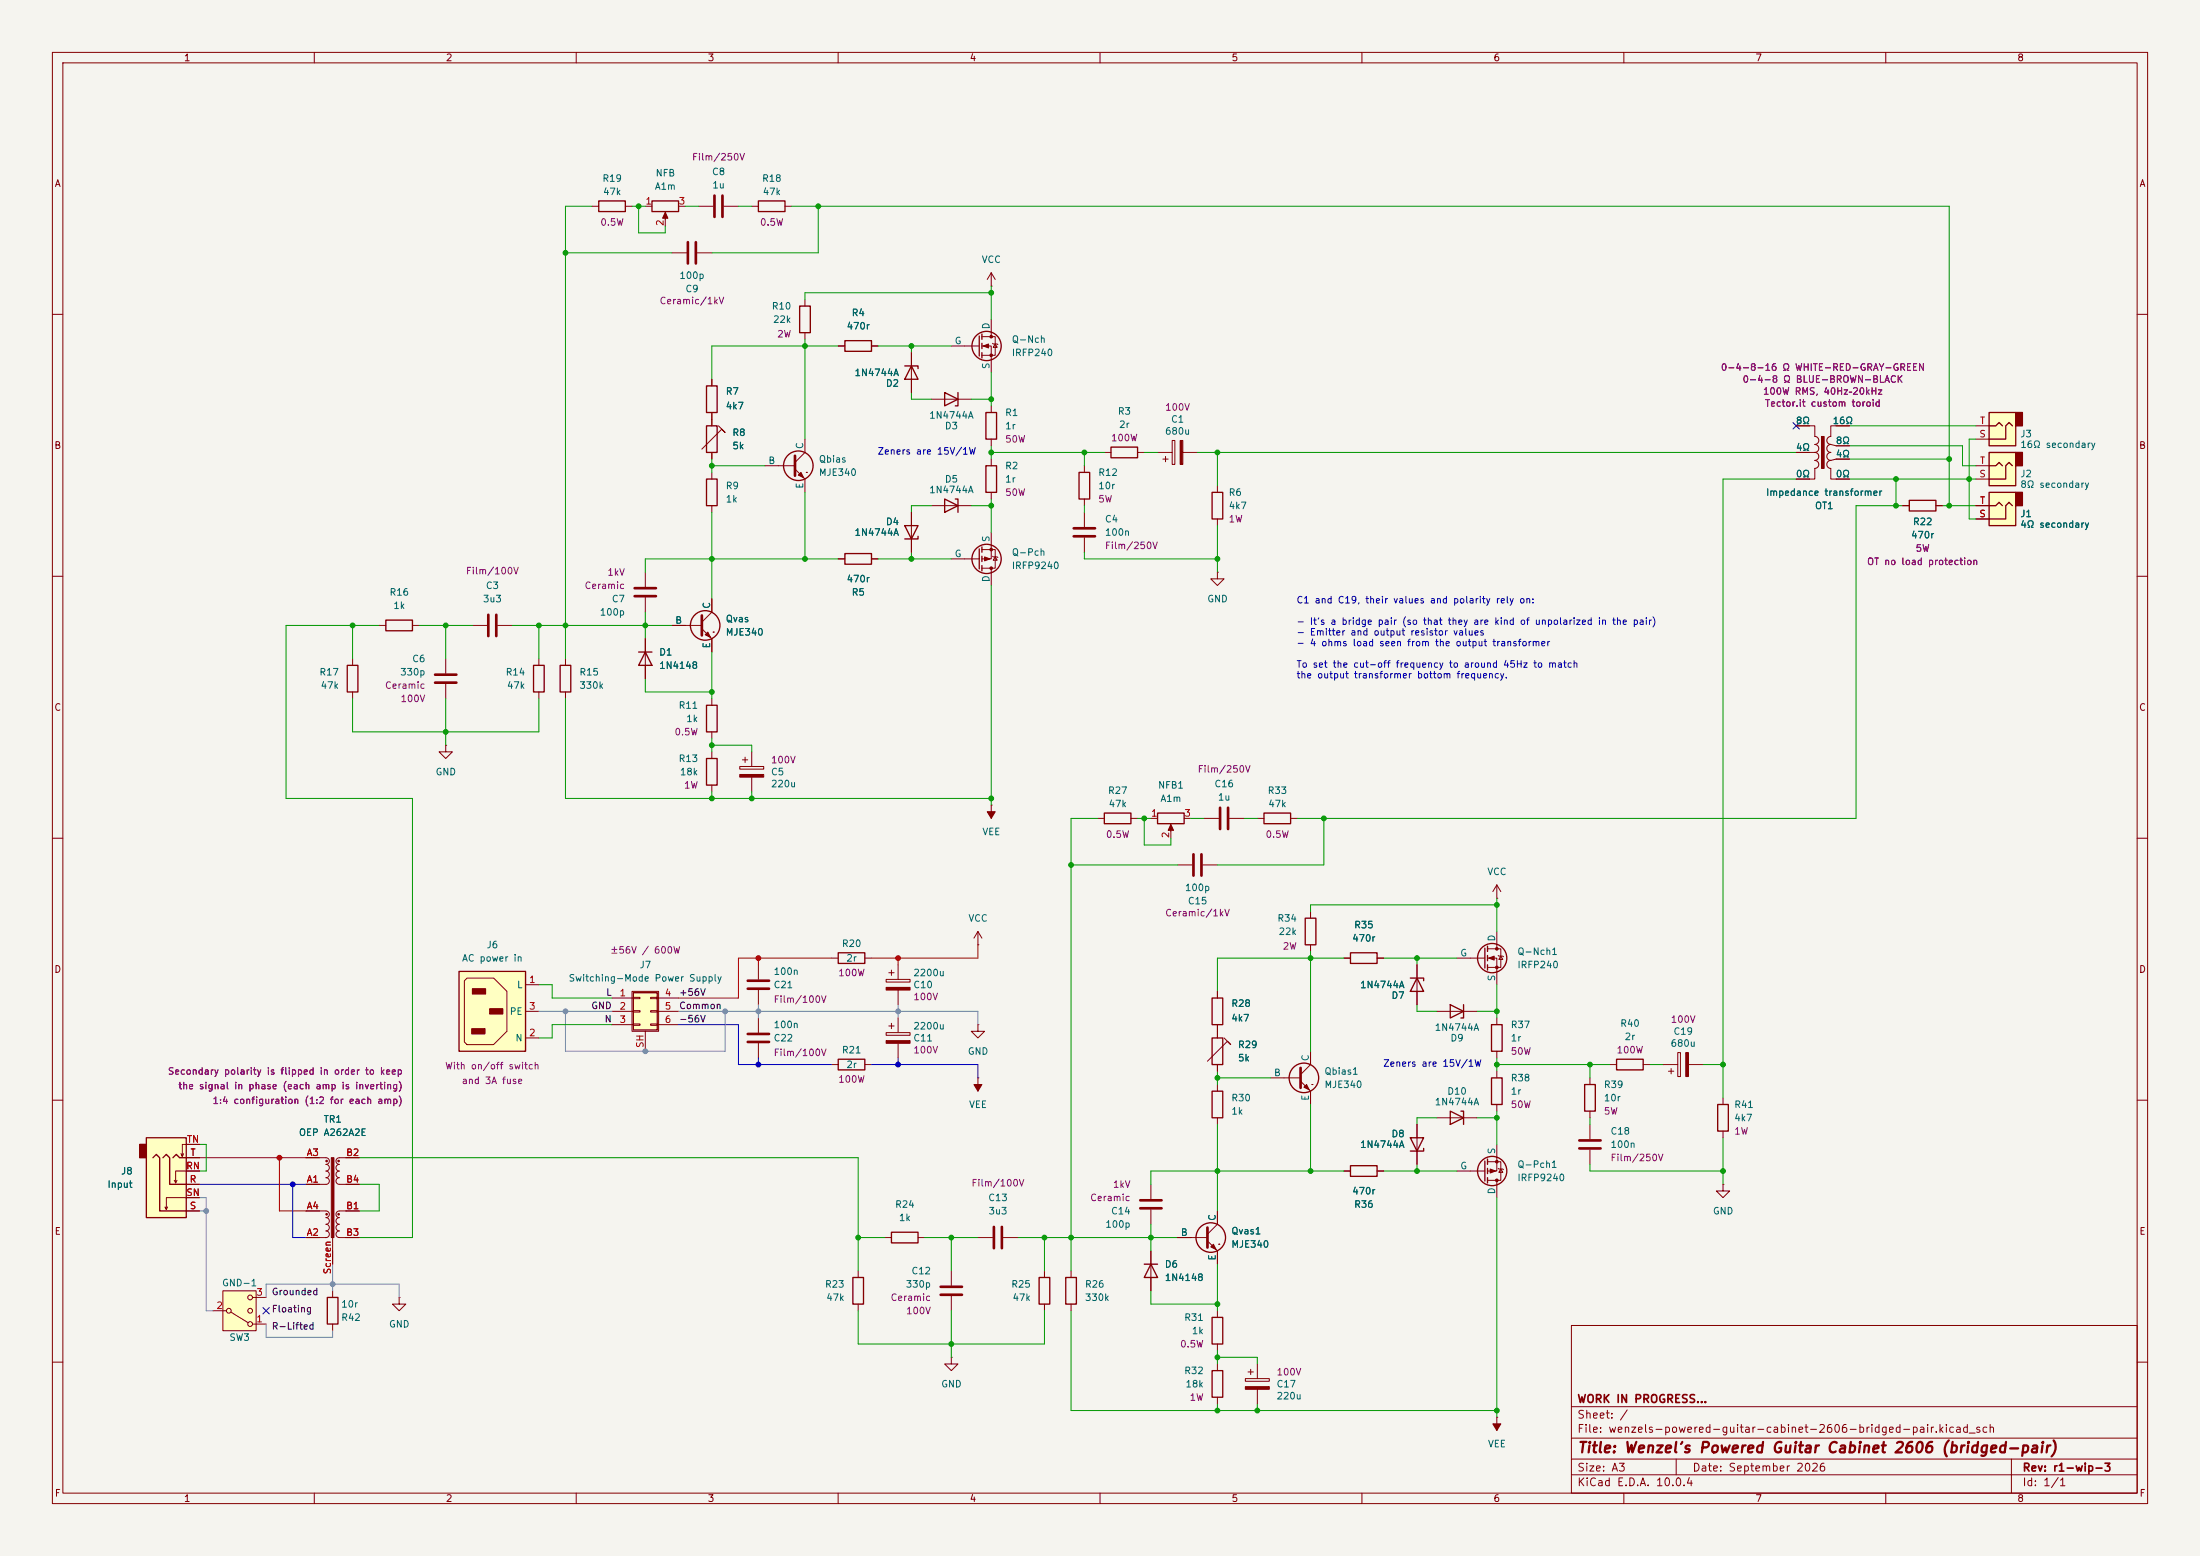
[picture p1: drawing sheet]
<svg xmlns="http://www.w3.org/2000/svg" width="420mm" height="297mm" viewBox="0 0 420 297" stroke-linecap="round" stroke-linejoin="round" font-family="sans-serif">
<path d="M0 0h420v297h-420z" fill="#f5f4ef" stroke="#f5f4ef" stroke-width=".19"/>
<g fill="none" stroke="#840000" stroke-width=".19">
<path d="M10 10h400v277h-400zM12 12h396v273h-396zM60 10v2M110 10v2M160 10v2M210 10v2M260 10v2M310 10v2M360 10v2M10 60h2M408 60h2M10 110h2"/>
<path d="M408 110h2M10 160h2M408 160h2M186.7 177.8l-.8 1.3M186.7 177.8l.8 1.3M186.7 177.8v2.5M186.7 180.3h.1M10 210h2M270.5 214.6v7.6M274.3 213.4h7.6M285.7 218.4v5.1h-1.7M303.5 205.7v1.3"/>
<path d="M303.5 212.1v1.3M408 210h2M278.1 223.5h5.4M284 221.7h2.5v3.6h-2.5M285.7 225.3v3.3M286 223l1 .3M286.5 223.1l.4 .7h-.8zM300 253h108v32h-108zM10 260h2M300 278.5h108M300 274.5h108M300 268.5h108"/>
<path d="M320 278.5v3M384 278.5v6.5M408 260h2M60 285v2M110 285v2M160 285v2M210 285v2M260 285v2M300 281.5h108M310 285v2M360 285v2"/>
</g>
<g fill="none" stroke="#840000" stroke-width=".25">
<path d="M269.2 217.2h2.6l-1.3 2.5zM271.8 219.2v.5h-2.6M276.9 212.1l2.5 1.3-2.5 1.2zM278.9 212.1h.5v2.5M302.5 207h2v5.1h-2zM283.5 221.6v3.8M284 221.2v1M284 223v1M284 224.8v1"/>
<circle cx="284.9" cy="223.5" r="2.79"/>
</g>
<g fill="#840000" stroke="#840000" stroke-width=".19">
<path d="M284.5 223.1l1 .4-1 .4z"/>
<circle cx="285.7" cy="225.3" r=".25"/>
<circle cx="285.7" cy="221.7" r=".25"/>
</g>
<path d="M27.9 217.2h7.7v15.2h-7.7z" fill="#ffffc2"/>
<path d="M26.7 218.4h1.2v2.6h-1.2z" fill="#840000" stroke="#840000" stroke-width=".25"/>
<path d="M27.9 217.2h7.7v15.2h-7.7zM327.9 210.8h2v5.1h-2zM29.2 221l.6-.7 .7 .7v10.1h5.1M31.1 221l.6-.7 .7 .7v5.1h3.2M33 221l.7-.7 .6 .7h1.3" fill="none" stroke="#840000" stroke-width=".25"/>
<g fill="none" stroke="#840000" stroke-width=".19">
<path d="M169.2 186.9h4.5v.6h-4.5zM169.7 185.7h1M170.2 185.2v1M171.4 184.2v2.7M171.4 189v2.8M38.1 218.4h-3.3v2.3l-.3-.5M303.5 214.6v2.8M303.5 219.5v2.7M328.9 209.6v1.2M328.9 215.9v1.3M32 230.4l-.3 .5M33.8 225.3l-.3 .5"/>
<path d="M35.1 220.2l-.3 .5M35.6 226.1h2.5M35.6 231.1h2.5M35.6 221h2.5M38.1 228.6h-6.4v2.3l-.2-.5M38.1 223.5h-4.6v2.3l-.2-.5M328.9 226.1v1.2h1.3l-1.3 1.3-1.2-1.3h1.2M328.9 226.1h.1M181.6 259.1v1.2h1.3l-1.3 1.3-1.3-1.3h1.3M181.6 259.1h.1"/>
</g>
<path d="M301.5 217.7h4.1M301.5 219.2h4.1" fill="none" stroke="#840000" stroke-width=".51"/>
<path d="M169.2 188.5h4.5v.5h-4.5z" fill="#840000" stroke="#840000" stroke-width=".19"/>
<path d="M379.7 94h5.1v6.3h-5.1z" fill="#ffffc2"/>
<path d="M384.8 94h1.3v2.5h-1.3z" fill="#840000" stroke="#840000" stroke-width=".25"/>
<path d="M379.7 94h5.1v6.3h-5.1zM379.7 96.5h1.3l.6-.6 .7 .6M384.2 96.5l-.7-.6-.6 .6v2.6h-3.2" fill="none" stroke="#840000" stroke-width=".25"/>
<path d="M377.2 99.1h2.5M377.2 96.5h2.5" fill="none" stroke="#840000" stroke-width=".19"/>
<path d="M379.7 78.7h5.1v6.4h-5.1z" fill="#ffffc2"/>
<path d="M384.8 78.7h1.3v2.6h-1.3z" fill="#840000" stroke="#840000" stroke-width=".25"/>
<path d="M379.7 78.7h5.1v6.4h-5.1zM379.7 81.3h1.3l.6-.7 .7 .7M384.2 81.3l-.7-.7-.6 .7v2.5h-3.2" fill="none" stroke="#840000" stroke-width=".25"/>
<path d="M377.2 83.8h2.5M377.2 81.3h2.5" fill="none" stroke="#840000" stroke-width=".19"/>
<path d="M379.7 86.4h5.1v6.3h-5.1z" fill="#ffffc2"/>
<path d="M384.8 86.4h1.3v2.5h-1.3z" fill="#840000" stroke="#840000" stroke-width=".25"/>
<path d="M379.7 86.4h5.1v6.3h-5.1zM379.7 88.9h1.3l.6-.6 .7 .6M384.2 88.9l-.7-.6-.6 .6v2.5h-3.2M160 181.9h5.1v2h-5.1zM276.9 191.8l2.5 1.2-2.5 1.3zM279.4 191.8v2.5h-.5M160 202.2h5.1v2h-5.1zM308.6 202.2h5.1v2h-5.1zM170.2 235.2h5.1v2h-5.1zM162.8 243.8h2v5.1h-2zM198.4 243.8h2v5.1h-2z" fill="none" stroke="#840000" stroke-width=".25"/>
<g fill="none" stroke="#840000" stroke-width=".19">
<path d="M377.2 91.4h2.5M377.2 88.9h2.5M189.2 153.7h.1M189.2 153.7v2.5M285.7 171.5h.1M285.7 168.9l-.7 1.3M285.7 168.9l.8 1.3M285.7 168.9v2.6M158.7 182.9h1.3M165.1 182.9h1.3M169.2 197.1h4.5v.5h-4.5zM169.7 195.8h1"/>
<path d="M170.2 195.3v1M171.4 194.3v2.8M171.4 199.1v2.8M186.7 195.6v1.3h1.3l-1.3 1.2-1.3-1.2h1.3M186.7 195.6h.1M274.3 193h7.6M158.7 203.2h1.3M165.1 203.2h1.3M186.7 205.7h.1M186.7 205.7v2.6M307.3 203.2h1.3M313.7 203.2h1.3"/>
<path d="M317.5 203.2h2.8M318.5 204.5h1M319 204v1M320.3 200.9h.5v4.6h-.5zM322.3 203.2h2.8M168.9 236.2h1.3M175.3 236.2h1.2M186.7 236.2h2.8M191.5 236.2h2.8M163.8 242.6v1.2M163.8 248.9v1.3M181.6 242.6v2.8"/>
<path d="M181.6 247.4v2.8M199.4 242.6v1.2M199.4 248.9v1.3"/>
</g>
<g fill="#840000" stroke="#840000" stroke-width=".19">
<path d="M169.2 198.6h4.5v.5h-4.5z"/>
<path d="M185.9 207h1.6l-.8 1.3z"/>
<path d="M188.5 154.9h1.5l-.8 1.3z"/>
<path d="M321.8 200.9h.5v4.6h-.5z"/>
</g>
<path d="M189.7 234.2v4.1M191.3 234.2v4.1M179.6 245.6h4M179.6 247.1h4" fill="none" stroke="#840000" stroke-width=".51"/>
<path d="M42.5 246.4h6.4v7.6h-6.4z" fill="#ffffc2"/>
<g fill="none" stroke="#840000" stroke-width=".19">
<path d="M113 39.4h1.3M119.4 39.4h1.2M123.2 39.4h1.3M129.5 39.4h1.3M133.3 39.4h2.8M138.2 39.4h2.8M143.5 39.4h1.3M149.9 39.4h1.2M127 40.9v2.3M128.3 48.3h2.8M133.1 48.3h2.8M189.2 54.6h.1"/>
<path d="M189.2 52.1l-.7 1.2M189.2 52.1l.8 1.2M189.2 52.1v2.5M160 66h1.3M166.4 66h1.2M174 67.3v7.6M189.2 77.5v1.2M135.9 90.2v1.2M135.9 96.5v1.3M146 88.9h5.8M151.8 89.5l1.9 1.9v2.6M153.7 83.8v2.6l-1.9 1.9"/>
<path d="M153.9 90.2h.1M189.2 83.8v1.3M207 88.9v1.3M207 95.3v1.2M207 97.8v2.8M210.8 86.4h1.3M217.2 86.4h1.2M221 86.4h2.8M222 87.6h1M222.5 87.1v1M223.8 84.1h.5v4.5h-.5zM225.8 86.4h2.8"/>
<path d="M232.4 92.7v1.3M232.4 99.1v1.2M342.9 81.3h3.6v2M342.9 86.4h2.5M346.5 89.4v2h-3.6M349.5 89.4v2h3.6M350.5 87.6h2.6M350.5 85.1h2.6M353.1 81.3h-3.6v2M363.2 96.5h1.3M369.6 96.5h1.2M72.4 119.4h1.3"/>
<path d="M78.7 119.4h1.3M90.2 119.4h2.8M95 119.4h2.8M123.2 109.2v2.8M123.2 114v2.8M128.3 119.4h5.7M135.9 114.3v2.5l-1.9 1.9M207 102.6v2.8M232.4 109.2v1.3h1.3l-1.3 1.3-1.3-1.3h1.3M232.4 109.2h.1M67.3 125.7v1.3M67.3 132.1v1.3"/>
<path d="M85.1 125.7v2.8M85.1 130.6v2.8M102.9 125.7v1.3M102.9 132.1v1.3M107.9 125.7v1.3M107.9 132.1v1.3M123.2 121.9v7.6M134 120l1.9 1.9v2.6M135.9 133.4v1.2M135.9 139.7v1.3M136.1 120.7h.1M85.1 142.2v1.3h1.3l-1.3 1.3-1.3-1.3h1.3"/>
<path d="M85.1 142.2h.1M135.9 143.5v1.3M135.9 149.9v1.2M141.2 146.3h4.6v.5h-4.6zM141.7 145h1M142.2 144.5v1M143.5 143.5v2.8M143.5 148.3v2.8M219.7 156.2h1.3M223.5 157.7v2.3M226.1 156.2h1.2M229.9 156.2h2.8"/>
<path d="M234.7 156.2h2.8M240 156.2h1.3M246.4 156.2h1.2M285.7 177.8v3.3M144.8 184.2v2.7M144.8 189v2.8M144.8 194.3v2.8M144.8 199.1v2.8M256.5 182.9h1.3M262.9 182.9h1.3M270.5 184.2v7.6M278.1 182.9h5.4"/>
<path d="M284 181.1h2.5v3.6h-2.5M284 182.9h1.7v5.1M285.7 194.3v1.3M286 182.4l1 .2M286.5 182.5l.4 .6h-.8zM285.7 200.7v1.2M285.7 204.5v1.2M285.7 210.8v1.3M58.4 231.1h3.8a.64 .64 0 0 1 .7 .7 .64 .64 0 0 1-.7 .6 .64 .64 0 0 1 .7 .6 .64 .64 0 0 1-.7 .7 .64 .64 0 0 1 .7 .6 .64 .64 0 0 1-.7 .7 .64 .64 0 0 1 .7 .6 .64 .64 0 0 1-.7 .6h-3.8M58.4 221h3.8a.64 .64 0 0 1 .7 .6 .64 .64 0 0 1-.7 .7 .64 .64 0 0 1 .7 .6 .64 .64 0 0 1-.7 .6M62.2 223.5a.64 .64 0 0 1 .7 .7 .64 .64 0 0 1-.7 .6 .64 .64 0 0 1 .7 .6 .64 .64 0 0 1-.7 .7h-3.8M63.5 233.7v7.6"/>
<path d="M64.8 223.5a.63 .63 0 0 0-.7 .7 .63 .63 0 0 0 .7 .6 .64 .64 0 0 0-.7 .6 .64 .64 0 0 0 .7 .7h3.8M68.6 221h-3.8a.63 .63 0 0 0-.7 .6 .63 .63 0 0 0 .7 .6 .64 .64 0 0 0-.7 .7 .64 .64 0 0 0 .7 .6M68.6 231.1h-3.8a.63 .63 0 0 0-.7 .7 .63 .63 0 0 0 .7 .6 .64 .64 0 0 0-.7 .6 .64 .64 0 0 0 .7 .7 .64 .64 0 0 0-.7 .6 .64 .64 0 0 0 .7 .6 .64 .64 0 0 0-.7 .7 .64 .64 0 0 0 .7 .6h3.8M219.7 238.8v7.6M224.8 236.2h5.7M230.5 236.9l1.9 1.9v2.5M232.4 231.1v2.6l-1.9 1.9M232.7 237.5h.1M256.5 223.5h1.3M262.9 223.5h1.3M40.6 250.2h2.6M42.5 246.4h6.4v7.6h-6.4z"/>
<path d="M44.1 250.4l3.3 2.1M48.3 252.7h2.5M48.3 247.6h2.5M63.5 246.4v1.2M63.5 252.7v1.3M76.2 247.6v1.3h1.3l-1.3 1.3-1.3-1.3h1.3M76.2 247.6h.1M204.5 242.6v1.2M204.5 248.9v1.3M232.4 250.2v1.3M232.4 256.5v1.3M232.4 260.3v1.3"/>
<path d="M232.4 266.7v1.3M237.7 263.1h4.6v.6h-4.6zM238.3 261.9h1M238.8 261.4v1M240 260.3v2.8M240 265.2v2.8M285.7 270.5h.1M285.7 270.5v2.5"/>
<circle cx="43.7" cy="250.2" r=".46"/>
<circle cx="47.8" cy="247.6" r=".46"/>
<circle cx="47.8" cy="250.2" r=".46"/>
<circle cx="47.8" cy="252.7" r=".46"/>
</g>
<g fill="none" stroke="#840000" stroke-width=".25">
<path d="M114.3 38.4h5.1v2h-5.1zM124.5 38.4h5v2h-5zM144.8 38.4h5.1v2h-5.1zM161.3 65h5.1v2.1h-5.1zM172.7 69.9h2.6v.5M174 69.9l1.3 2.5h-2.6zM188.2 78.7h2v5.1h-2zM134.9 91.4h2v5.1h-2zM206 90.2h2v5.1h-2zM212.1 85.3h5.1v2.1h-5.1zM231.4 94h2v5.1h-2zM364.5 95.5h5.1v2h-5.1z"/>
<path d="M73.7 118.4h5v2h-5zM66.3 127h2v5.1h-2zM101.9 127h2v5.1h-2zM106.9 127h2.1v5.1h-2.1zM121.9 124.5h2.6M123.2 124.5l1.3 2.5h-2.6zM134.9 134.6h2v5.1h-2zM134.9 144.8h2v5.1h-2zM221 155.2h5.1v2h-5.1zM241.3 155.2h5.1v2h-5.1zM257.8 181.9h5.1v2h-5.1zM269.2 186.7h2.6v.5"/>
<path d="M270.5 186.7l1.3 2.5h-2.6zM283.5 181v3.8M284 180.6v1M284 182.4v1M284 184.2v1M284.7 195.6h2.1v5.1h-2.1zM284.7 205.7h2.1v5.1h-2.1zM257.8 222.5h5.1v2h-5.1zM62.5 247.6h2v5.1h-2zM203.5 243.8h2v5.1h-2zM218.4 241.3h2.6M219.7 241.3l1.3 2.5h-2.6z"/>
<path d="M231.4 251.5h2v5h-2zM231.4 261.6h2v5.1h-2z"/>
<circle cx="152.4" cy="88.9" r="2.82"/>
<circle cx="134.6" cy="119.4" r="2.82"/>
<circle cx="284.9" cy="182.9" r="2.79"/>
<circle cx="62.4" cy="231.8" r=".13"/>
<circle cx="62.4" cy="221.6" r=".13"/>
<circle cx="64.6" cy="231.8" r=".13"/>
<circle cx="64.6" cy="221.6" r=".13"/>
<circle cx="231.1" cy="236.2" r="2.82"/>
</g>
<g fill="#840000" stroke="#840000" stroke-width=".19">
<path d="M237.7 264.7h4.6v.5h-4.6z"/>
<path d="M231.1 238l.5-.5 .6 1z"/>
<path d="M285 271.8h1.5l-.8 1.2z"/>
<path d="M127 40.5l.5 1.2h-1z"/>
<path d="M63.2 221h.6v15.2h-.6z"/>
<path d="M284.2 182.9l1-.4v.8z"/>
<path d="M345.4 86.4h1.1z"/>
<path d="M347.7 83.3h.5v6.1h-.5z"/>
<path d="M349.5 87.9l1-.3z"/>
<path d="M349.5 84.8l1 .3z"/>
<path d="M141.2 147.8h4.6v.5h-4.6z"/>
<path d="M223.5 157.4l.5 1.1h-1z"/>
<path d="M134.6 121.2l.5-.5 .5 1z"/>
<path d="M225.3 84.1h.5v4.5h-.5z"/>
<path d="M152.9 90.2l.5 1-1-.5z"/>
<circle cx="285.7" cy="181.1" r=".25"/>
<circle cx="285.7" cy="184.7" r=".25"/>
</g>
<g fill="none" stroke="#840000" stroke-width=".51">
<path d="M136.4 37.3v4.1M137.9 37.3v4.1M131.3 46.2v4.1M132.8 46.2v4.1M151.8 87v3.8M93.2 117.3v4.1M94.7 117.3v4.1M121.2 112.3h4M121.2 113.8h4M134 117.5v3.8M205 100.8h4M205 102.4h4"/>
<path d="M83.1 128.8h4M83.1 130.3h4M232.9 154.2v4M234.4 154.2v4M142.7 198.9h4.1M142.7 197.4h4.1M142.7 188.7h4.1M142.7 187.2h4.1M230.5 234.3v3.8"/>
</g>
<path d="M346.5 87.9a.76 .76 0 0 1 .7 .7 .76 .76 0 0 1-.7 .8M346.5 83.3a.77 .77 0 0 1 .7 .8 .77 .77 0 0 1-.7 .7 .76 .76 0 0 1 .7 .8 .76 .76 0 0 1-.7 .8 .76 .76 0 0 1 .7 .7 .76 .76 0 0 1-.7 .8M349.5 86.4a.76 .76 0 0 0-.8 .7 .76 .76 0 0 0 .8 .8 .77 .77 0 0 0-.8 .7 .77 .77 0 0 0 .8 .8M349.5 84.8a.76 .76 0 0 0-.8 .8 .76 .76 0 0 0 .8 .8M349.5 83.3a.76 .76 0 0 0-.7 .8 .76 .76 0 0 0 .7 .7" fill="none" stroke="#840000" stroke-width=".2"/>
<path d="M120.9 189.5h4.6v7.1h-4.6z" fill="#ffffc2"/>
<g fill="none" stroke="#840000" stroke-width=".19">
<path d="M153.7 57.2v1.2M135.9 72.4v1.3M135.9 78.7v2.6M153.7 63.5v1.3M177.8 76.2h7.6M181.6 66h5.3M187.5 64.3h2.5v3.5h-2.5M187.5 66h1.7v5.1M189.2 61v3.3M189.5 65.5l1 .3M190 65.7l.4 .6h-.8zM135.9 86.4v1.2"/>
<path d="M137.2 81.3l1.2 1.3-.6-.7-3.8 3.8M174 97.8v7.6M177.8 96.5h7.6M189.2 87.6v1.3M189.2 94v1.3M160 106.7h1.3M166.4 106.7h1.2M181.6 106.7h5.3M187.5 104.9h2.5v3.6h-2.5M189.2 101.6v5.1h-1.7M189.2 108.5v3.3M189.5 106.2l1 .2"/>
<path d="M190 106.3l.4 .6h-.8zM209.5 156.2h1.3M215.9 156.2h1.3M224.8 165.1h2.8M229.6 165.1h2.8M116.8 190.5h4.1M116.8 193h4.1M116.8 195.6h4.1M120.6 189.2h5.1v7.7h-5.1zM120.9 190.4h1.3v.2h-1.3zM120.9 192.9h1.3v.3h-1.3zM120.9 195.5h1.3v.2h-1.3z"/>
<path d="M123.2 196.9v3.8M124.2 190.4h1.3v.2h-1.3zM124.2 192.9h1.3v.3h-1.3zM124.2 195.5h1.3v.2h-1.3zM125.5 190.5h4M125.5 193h4M125.5 195.6h4M232.4 189.2v1.3M232.4 195.6v2.5M233.7 198.1l1.2 1.3-.6-.6-3.8 3.8M232.4 203.2v1.3M232.4 207v1.3"/>
<path d="M232.4 213.4v1.2M242.6 205.7h5.7M248.3 206.4l1.9 1.9v2.5M250.2 200.7v2.5l-1.9 1.9M250.4 207h.1M219.7 226.1v2.8M219.7 230.9v2.8"/>
</g>
<g fill="none" stroke="#840000" stroke-width=".25">
<path d="M152.7 58.4h2v5.1h-2zM134.9 73.7h2v5h-2zM180.3 74.9l2.6 1.3-2.6 1.3zM182.9 74.9v2.6h-.5M186.9 64.1v3.8M187.5 63.8v1M187.5 65.5v1M187.5 67.3v1M134.9 81.3h2v5.1h-2zM180.3 95.3l2.6 1.2-2.6 1.3zM182.4 95.3h.5v2.5M188.2 88.9h2v5.1h-2z"/>
<path d="M161.3 105.7h5.1v2h-5.1zM172.7 100.3h2.6l-1.3 2.6zM175.3 102.4v.5h-2.6M186.9 104.8v3.8M187.5 104.4v1M187.5 106.2v1M187.5 108v1M210.8 155.2h5.1v2h-5.1zM120.9 189.5h4.6v7.1h-4.6zM231.4 198.1h2v5.1h-2zM231.4 190.5h2v5.1h-2zM231.4 208.3h2v5.1h-2z"/>
<circle cx="188.3" cy="66" r="2.79"/>
<circle cx="188.3" cy="106.7" r="2.79"/>
<circle cx="248.9" cy="205.7" r="2.82"/>
</g>
<g fill="#840000" stroke="#840000" stroke-width=".19">
<path d="M187.7 66l1-.3v.7z"/>
<path d="M248.9 207.5l.5-.5 .5 1z"/>
<path d="M188 106.3l1 .4-1 .4z"/>
<circle cx="189.2" cy="64.3" r=".25"/>
<circle cx="189.2" cy="67.8" r=".25"/>
<circle cx="189.2" cy="108.5" r=".25"/>
<circle cx="189.2" cy="104.9" r=".25"/>
</g>
<path d="M227.8 163.1v4M229.4 163.1v4M248.3 203.8v3.8M217.7 229.1h4M217.7 230.6h4" fill="none" stroke="#840000" stroke-width=".51"/>
<g fill="#ffffc2">
<path d="M87.6 185.4h12.7v15.3h-12.7z"/>
<path d="M88.6 187.2l.6-.5h5l2.6 2.5v7.7l-2.6 2.5h-5l-.6-.5z"/>
</g>
<path d="M249.2 175.3h2v5h-2zM87.6 185.4h12.7v15.3h-12.7z" fill="none" stroke="#840000" stroke-width=".25"/>
<g fill="none" stroke="#840000" stroke-width=".19">
<path d="M135.9 72.4v1.3M135.9 78.7v2.6M160 66h1.3M166.4 66h1.2M174 67.3v2.6M174 72.4v2.5M135.9 86.4v1.2M174 97.8v2.5M342.9 91.4h2.5M342.9 86.4h2.5M342.9 81.3h2.5M350.5 91.4h2.6"/>
<path d="M350.5 81.3h2.6M350.5 87.6h2.6M350.5 85.1h2.6M363.2 96.5h1.3M369.6 96.5h1.2M377.2 99.1h2.5M377.2 96.5h2.5M128.3 119.4h2.5M135.9 114.3v2.5M160 106.7h1.3M166.4 106.7h1.2M174 102.9v2.5"/>
<path d="M123.2 121.9v2.6M123.2 127v2.5M135.9 121.9v2.6M250.2 174v1.3M88.6 187.2l.6-.5h5l2.6 2.5v7.7l-2.6 2.5h-5l-.6-.5zM100.3 188h2.6M100.3 198.1h2.6M100.3 193h2.6M232.4 189.2v1.3M232.4 195.6v2.5M250.2 180.3v1.3M256.5 182.9h1.3"/>
<path d="M262.9 182.9h1.3M270.5 184.2v2.5M270.5 189.2v2.6M35.6 218.4h2.5M232.4 203.2v1.3M270.5 214.6v2.6M270.5 219.7v2.5M35.6 223.5h2.5M35.6 226.1h2.5M35.6 231.1h2.5M35.6 228.6h2.5M35.6 221h2.5"/>
<path d="M58.4 236.2h2.6M58.4 226.1h2.6M58.4 231.1h2.6M58.4 221h2.6M63.5 238.8v2.5M66 236.2h2.6M66 226.1h2.6M66 231.1h2.6M66 221h2.6M219.7 238.8v2.5M224.8 236.2h2.5M232.4 231.1v2.6"/>
<path d="M232.4 238.8v2.5M256.5 223.5h1.3M262.9 223.5h1.3M219.7 243.8v2.6"/>
</g>
<g fill="#840000" stroke="#840000" stroke-width=".19">
<path d="M90 196.3h2.6v1.1h-2.6z"/>
<path d="M90.2 188.7h2.5v1h-2.5z"/>
<path d="M93.5 192.5h2.5v1h-2.5z"/>
</g>
<g fill="none" stroke="#009600" stroke-width=".19">
<path d="M113 39.4h-5.1v86.3M120.6 39.4h2.6M121.9 39.4v5.1h5.1v-1.3M130.8 39.4h2.5M141 39.4h2.5M151.1 39.4h221v57.1M156.2 39.4v8.9h-20.3M107.9 48.3h20.4M189.2 54.6v6.4M189.2 55.9h-35.5v1.3M153.7 64.8v19M160 66h-24.1v6.4"/>
<path d="M167.6 66h14M174 66v1.3M174 74.9v1.3h3.8M185.4 76.2h3.8M189.2 71.1v6.4M135.9 87.6v2.6M135.9 97.8v16.5M135.9 88.9h10.1M153.7 94v12.7M177.8 96.5h-3.8v1.3M185.4 96.5h3.8M189.2 85.1v2.5"/>
<path d="M189.2 95.3v6.3M189.2 86.4h21.6M207 86.4v2.5M207 96.5v1.3M218.4 86.4h2.6M228.6 86.4h114.3M232.4 86.4v6.3M342.9 91.4h-14v118.2M353.1 85.1h21.5v3.8h2.6M353.1 91.4h24.1M353.1 81.3h24.1M353.1 87.6h19"/>
<path d="M361.9 91.4v5.1M363.2 96.5h-8.9v59.7h-106.7M370.8 96.5h6.4M377.2 83.8h-1.3v15.3h1.3M67.3 119.4v6.3M72.4 119.4h-17.8v33h24.1v83.8h-10.1M80 119.4h10.2M85.1 119.4v6.3M97.8 119.4h30.5M102.9 119.4v6.3M123.2 116.8v5.1M160 106.7h-36.8v2.5"/>
<path d="M167.6 106.7h14M174 105.4v1.3M189.2 111.8v41.9M207 105.4v1.3h25.4M232.4 100.3v8.9M67.3 133.4v6.3h35.6v-6.3M85.1 133.4v8.8M107.9 133.4v19h81.3M123.2 129.5v2.6h12.7M135.9 124.5v8.9M135.9 141v2.5M135.9 151.1v1.3"/>
<path d="M135.9 142.2h7.6v1.3M143.5 151.1v1.3M209.5 156.2h-5v86.4M217.2 156.2h2.5M218.4 156.2v5.1h5.1v-1.3M227.3 156.2h2.6M237.5 156.2h2.5M252.7 156.2v8.9h-20.3M204.5 165.1h20.3M285.7 171.5v6.3M285.7 172.7h-35.5v1.3M102.9 188h2.5v2.5h11.4"/>
<path d="M116.8 195.6h-11.4v2.5h-2.5M250.2 181.6v19.1M256.5 182.9h-24.1v6.3M264.2 182.9h13.9M270.5 182.9v1.3M270.5 191.8v1.2h3.8M281.9 193h3.8M285.7 188v6.3M38.1 218.4h1.3v5.1h-1.3M232.4 204.5v2.5M232.4 214.6v16.5M232.4 205.7h10.2"/>
<path d="M250.2 210.8v12.7M274.3 213.4h-3.8v1.2M281.9 213.4h3.8M285.7 201.9v2.6M285.7 212.1v6.3M285.7 203.2h21.6M303.5 203.2v2.5M303.5 213.4v1.2M315 203.2h2.5M325.1 203.2h3.8M328.9 217.2v8.9M68.6 221h95.2v21.6"/>
<path d="M68.6 226.1h3.8v5h-3.8M163.8 236.2h5.1M176.5 236.2h10.2M181.6 236.2v6.4M194.3 236.2h30.5M199.4 236.2v6.4M219.7 233.7v5.1M256.5 223.5h-36.8v2.6M264.2 223.5h13.9M270.5 222.2v1.3M285.7 228.6v41.9M303.5 222.2v1.3h25.4"/>
<path d="M163.8 250.2v6.3h35.6v-6.3M181.6 250.2v8.9M204.5 250.2v19h81.2M219.7 246.4v2.5h12.7M232.4 241.3v8.9M232.4 257.8v2.5M232.4 259.1h7.6v1.2M232.4 268v1.2M240 268v1.2"/>
</g>
<path d="M102.9 193h13.9M107.9 193v7.7h30.5v-7.7M129.5 193h57.2v2.6M144.8 191.8v2.5M171.4 191.8v2.5M38.1 231.1h1.3M38.1 228.6h1.3v21.6h1.2M50.8 252.7v2.6h12.7v-1.3M50.8 247.6v-2.5h25.4v2.5M63.5 241.3v5.1" fill="none" stroke="#848484" stroke-width=".19"/>
<path d="M129.5 195.6h11.5v7.6h17.7M144.8 201.9v1.3M166.4 203.2h20.3v2.5M171.4 201.9v1.3M38.1 226.1h20.3M55.9 226.1v10.1h2.5" fill="none" stroke="#0000c2" stroke-width=".19"/>
<path d="M144.8 182.9v1.3M158.7 182.9h-17.7v7.6h-11.5M171.4 182.9v1.3M186.7 180.3v2.6h-20.3M38.1 221h20.3M53.3 221v10.1h5.1" fill="none" stroke="#c20000" stroke-width=".19"/>
<path d="M342.3 80.7l1.2 1.2M343.5 80.7l-1.2 1.2M50.2 249.6l1.2 1.2M51.4 249.6l-1.2 1.2" fill="none" stroke="#000084" stroke-width=".19"/>
<g fill="#009600" stroke="#009600" stroke-width=".19">
<circle cx="232.4" cy="223.5" r=".46"/>
<circle cx="232.4" cy="205.7" r=".46"/>
<circle cx="219.7" cy="236.2" r=".46"/>
<circle cx="232.4" cy="106.7" r=".46"/>
<circle cx="232.4" cy="86.4" r=".46"/>
<circle cx="252.7" cy="156.2" r=".46"/>
<circle cx="218.4" cy="156.2" r=".46"/>
<circle cx="250.2" cy="182.9" r=".46"/>
<circle cx="189.2" cy="55.9" r=".46"/>
<circle cx="153.7" cy="66" r=".46"/>
<circle cx="156.2" cy="39.4" r=".46"/>
<circle cx="174" cy="66" r=".46"/>
<circle cx="207" cy="86.4" r=".46"/>
<circle cx="135.9" cy="88.9" r=".46"/>
<circle cx="189.2" cy="96.5" r=".46"/>
<circle cx="189.2" cy="86.4" r=".46"/>
<circle cx="189.2" cy="76.2" r=".46"/>
<circle cx="285.7" cy="193" r=".46"/>
<circle cx="303.5" cy="203.2" r=".46"/>
<circle cx="285.7" cy="203.2" r=".46"/>
<circle cx="285.7" cy="213.4" r=".46"/>
<circle cx="328.9" cy="223.5" r=".46"/>
<circle cx="328.9" cy="203.2" r=".46"/>
<circle cx="181.6" cy="256.5" r=".46"/>
<circle cx="199.4" cy="236.2" r=".46"/>
<circle cx="204.5" cy="236.2" r=".46"/>
<circle cx="181.6" cy="236.2" r=".46"/>
<circle cx="163.8" cy="236.2" r=".46"/>
<circle cx="285.7" cy="172.7" r=".46"/>
<circle cx="361.9" cy="91.4" r=".46"/>
<circle cx="372.1" cy="87.6" r=".46"/>
<circle cx="375.9" cy="91.4" r=".46"/>
<circle cx="361.9" cy="96.5" r=".46"/>
<circle cx="270.5" cy="182.9" r=".46"/>
<circle cx="372.1" cy="96.5" r=".46"/>
<circle cx="232.4" cy="259.1" r=".46"/>
<circle cx="232.4" cy="269.2" r=".46"/>
<circle cx="250.2" cy="223.5" r=".46"/>
<circle cx="270.5" cy="223.5" r=".46"/>
<circle cx="232.4" cy="248.9" r=".46"/>
<circle cx="285.7" cy="269.2" r=".46"/>
<circle cx="240" cy="269.2" r=".46"/>
<circle cx="85.1" cy="119.4" r=".46"/>
<circle cx="102.9" cy="119.4" r=".46"/>
<circle cx="107.9" cy="48.3" r=".46"/>
<circle cx="123.2" cy="119.4" r=".46"/>
<circle cx="107.9" cy="119.4" r=".46"/>
<circle cx="121.9" cy="39.4" r=".46"/>
<circle cx="135.9" cy="132.1" r=".46"/>
<circle cx="85.1" cy="139.7" r=".46"/>
<circle cx="67.3" cy="119.4" r=".46"/>
<circle cx="135.9" cy="142.2" r=".46"/>
<circle cx="135.9" cy="152.4" r=".46"/>
<circle cx="143.5" cy="152.4" r=".46"/>
<circle cx="204.5" cy="165.1" r=".46"/>
<circle cx="189.2" cy="152.4" r=".46"/>
<circle cx="135.9" cy="106.7" r=".46"/>
<circle cx="153.7" cy="106.7" r=".46"/>
<circle cx="174" cy="106.7" r=".46"/>
</g>
<g fill="#848484" stroke="#848484" stroke-width=".19">
<circle cx="171.4" cy="193" r=".46"/>
<circle cx="144.8" cy="193" r=".46"/>
<circle cx="138.4" cy="193" r=".46"/>
<circle cx="63.5" cy="245.1" r=".46"/>
<circle cx="39.4" cy="231.1" r=".46"/>
<circle cx="107.9" cy="193" r=".46"/>
<circle cx="123.2" cy="200.7" r=".46"/>
</g>
<g fill="#0000c2" stroke="#0000c2" stroke-width=".19">
<circle cx="171.4" cy="203.2" r=".46"/>
<circle cx="55.9" cy="226.1" r=".46"/>
<circle cx="144.8" cy="203.2" r=".46"/>
</g>
<g fill="#c20000" stroke="#c20000" stroke-width=".19">
<circle cx="144.8" cy="182.9" r=".46"/>
<circle cx="53.3" cy="221" r=".46"/>
<circle cx="171.4" cy="182.9" r=".46"/>
</g>
<text font-size="2" fill="#840000" x="301" y="277.8">Title: Wenzel’s Powered Guitar Cabinet 2606 (bridged-pair)</text>
<g font-size="1.5" fill="#840000">
<text x="301" y="268.1">WORK IN PROGRESS...</text>
<text x="301" y="273.8">File: wenzels-powered-guitar-cabinet-2606-bridged-pair.kicad_sch</text>
<text x="301" y="271.1">Sheet: /</text>
<text x="301" y="281.2">Size: A3</text>
<text x="323" y="281.2">Date: September 2026</text>
<text x="386" y="281.2">Rev: r1-wip-3</text>
<text x="301" y="284">KiCad E.D.A. 10.0.4</text>
<text x="386" y="284">Id: 1/1</text>
</g>
<g font-size="1.3" fill="#840000">
<text x="35" y="12">1</text>
<text x="85" y="12">2</text>
<text x="135" y="12">3</text>
<text x="185" y="12">4</text>
<text x="235" y="12">5</text>
<text x="285" y="12">6</text>
<text x="335" y="12">7</text>
<text x="385" y="12">8</text>
<text x="10.3" y="36">A</text>
<text x="408.3" y="36">A</text>
<text x="10.3" y="86">B</text>
<text x="408.2" y="86">B</text>
<text x="10.3" y="136">C</text>
<text x="408.2" y="136">C</text>
<text x="10.3" y="186">D</text>
<text x="408.2" y="186">D</text>
<text x="10.3" y="236">E</text>
<text x="408.3" y="236">E</text>
<text x="10.3" y="286">F</text>
<text x="35" y="287">1</text>
<text x="85" y="287">2</text>
<text x="135" y="287">3</text>
<text x="185" y="287">4</text>
<text x="235" y="287">5</text>
<text x="285" y="287">6</text>
<text x="335" y="287">7</text>
<text x="385" y="287">8</text>
<text x="408.3" y="286">F</text>
</g>
<g font-size="1.3" fill="#006464">
<text x="114.9" y="35">R19</text>
<text x="125.1" y="34">NFB</text>
<text x="135.8" y="33.7">C8</text>
<text x="145.4" y="35">R18</text>
<text x="115" y="37.5">47k</text>
<text x="124.9" y="36.5">A1m</text>
<text x="135.9" y="36.3">1u</text>
<text x="145.5" y="37.5">47k</text>
<text x="129.6" y="53.5">100p</text>
<text x="187.3" y="50.5">VCC</text>
<text x="130.7" y="56.1">C9</text>
<text x="147.2" y="59.4">R10</text>
<text x="147.5" y="61.9">22k</text>
<text x="161.5" y="63.2">470r</text>
<text x="162.5" y="60.7">R4</text>
<text x="189.2" y="63" transform="rotate(-90 189.2 63)">D</text>
<text x="193" y="65.7">Q-Nch</text>
<text x="182.1" y="66">G</text>
<text x="189.2" y="70.6" transform="rotate(-90 189.2 70.6)">S</text>
<text x="193" y="68.3">IRFP240</text>
<text x="138.4" y="75.6">R7</text>
<text x="163" y="72.1">1N4744A</text>
<text x="169" y="74.1">D2</text>
<text x="138.4" y="78.4">4k7</text>
<text x="139.7" y="83.5">R8</text>
<text x="177.3" y="80.2">1N4744A</text>
<text x="180.3" y="82.3">D3</text>
<text x="191.8" y="79.7">R1</text>
<text x="191.8" y="82.3">1r</text>
<text x="213.3" y="79.5">R3</text>
<text x="213.5" y="82">2r</text>
<text x="222.3" y="83.3">680u</text>
<text x="223.4" y="81">C1</text>
<text x="342.7" y="81.3">8Ω</text>
<text x="349.8" y="81.3">16Ω</text>
<text x="385.6" y="83.8">J3</text>
<text x="139.7" y="86.1">5k</text>
<text x="146.6" y="88.9">B</text>
<text x="153.6" y="85.8" transform="rotate(-90 153.6 85.8)">C</text>
<text x="156.2" y="88.6">Qbias</text>
<text x="191.8" y="89.9">R2</text>
<text x="342.7" y="86.3">4Ω</text>
<text x="350.4" y="87.6">4Ω</text>
<text x="350.4" y="85.1">8Ω</text>
<text x="385.6" y="85.8">16Ω secondary</text>
<text x="138.4" y="93.7">R9</text>
<text x="153.6" y="93.4" transform="rotate(-90 153.6 93.4)">E</text>
<text x="156.2" y="91.1">MJE340</text>
<text x="177.3" y="94.4">1N4744A</text>
<text x="180.3" y="92.4">D5</text>
<text x="191.8" y="92.4">1r</text>
<text x="209.6" y="91.1">R12</text>
<text x="209.6" y="93.7">10r</text>
<text x="234.5" y="95">R6</text>
<text x="337" y="95">Impedance transformer</text>
<text x="342.7" y="91.4">0Ω</text>
<text x="350.4" y="91.4">0Ω</text>
<text x="385.6" y="91.4">J2</text>
<text x="385.6" y="93.4">8Ω secondary</text>
<text x="138.4" y="96.2">1k</text>
<text x="169" y="100.5">D4</text>
<text x="210.8" y="100">C4</text>
<text x="234.5" y="97.5">4k7</text>
<text x="346.4" y="97.5">OT1</text>
<text x="365.1" y="100.5">R22</text>
<text x="385.6" y="99">J1</text>
<text x="385.6" y="101">4Ω secondary</text>
<text x="163" y="102.6">1N4744A</text>
<text x="182.1" y="106.7">G</text>
<text x="189.2" y="103.6" transform="rotate(-90 189.2 103.6)">S</text>
<text x="193" y="106.4">Q-Pch</text>
<text x="210.8" y="102.6">100n</text>
<text x="364.7" y="103.1">470r</text>
<text x="92.6" y="112.7">C3</text>
<text x="161.5" y="111.5">470r</text>
<text x="189.2" y="111.2" transform="rotate(-90 189.2 111.2)">D</text>
<text x="193" y="108.9">IRFP9240</text>
<text x="74.3" y="114">R16</text>
<text x="75" y="116.5">1k</text>
<text x="92.1" y="115.3">3u3</text>
<text x="114.4" y="117.8">100p</text>
<text x="116.7" y="115.3">C7</text>
<text x="128.8" y="119.4">B</text>
<text x="135.9" y="116.3" transform="rotate(-90 135.9 116.3)">C</text>
<text x="138.4" y="119.1">Qvas</text>
<text x="162.5" y="114">R5</text>
<text x="230.4" y="115.3">GND</text>
<text x="125.7" y="125.4">D1</text>
<text x="135.9" y="123.9" transform="rotate(-90 135.9 123.9)">E</text>
<text x="138.4" y="121.6">MJE340</text>
<text x="60.9" y="129.2">R17</text>
<text x="61.1" y="131.8">47k</text>
<text x="76.3" y="129.2">330p</text>
<text x="78.6" y="126.7">C6</text>
<text x="96.4" y="129.2">R14</text>
<text x="96.7" y="131.8">47k</text>
<text x="110.5" y="129.2">R15</text>
<text x="110.5" y="131.8">330k</text>
<text x="125.7" y="128">1N4148</text>
<text x="129.4" y="135.6">R11</text>
<text x="130.9" y="138.1">1k</text>
<text x="83.1" y="148.3">GND</text>
<text x="129.4" y="145.8">R13</text>
<text x="129.7" y="148.3">18k</text>
<text x="147.1" y="148.3">C5</text>
<text x="147.1" y="150.6">220u</text>
<text x="211.4" y="151.8">R27</text>
<text x="211.5" y="154.4">47k</text>
<text x="221" y="150.8">NFB1</text>
<text x="221.4" y="153.4">A1m</text>
<text x="231.7" y="150.6">C16</text>
<text x="232.4" y="153.1">1u</text>
<text x="241.9" y="151.8">R33</text>
<text x="242" y="154.4">47k</text>
<text x="187.4" y="159.7">VEE</text>
<text x="283.8" y="167.3">VCC</text>
<text x="226.1" y="170.4">100p</text>
<text x="226.7" y="172.9">C15</text>
<text x="184.8" y="176.2">VCC</text>
<text x="243.7" y="176.2">R34</text>
<text x="244" y="178.8">22k</text>
<text x="258.4" y="177.5">R35</text>
<text x="285.7" y="179.8" transform="rotate(-90 285.7 179.8)">D</text>
<text x="88.1" y="183.9">AC power in</text>
<text x="92.8" y="181.3">J6</text>
<text x="122" y="185.1">J7</text>
<text x="160.6" y="181.1">R20</text>
<text x="161.5" y="183.9">2r</text>
<text x="258" y="180">470r</text>
<text x="278.7" y="182.9">G</text>
<text x="289.6" y="182.6">Q-Nch1</text>
<text x="289.6" y="185.1">IRFP240</text>
<text x="98.6" y="188.9">L</text>
<text x="108.5" y="187.7">Switching-Mode Power Supply</text>
<text x="147.6" y="186.4">100n</text>
<text x="147.6" y="188.9">C21</text>
<text x="174.3" y="188.9">C10</text>
<text x="174.3" y="186.6">2200u</text>
<text x="259.5" y="188.9">1N4744A</text>
<text x="265.5" y="191">D7</text>
<text x="285.7" y="187.4" transform="rotate(-90 285.7 187.4)">S</text>
<text x="97.2" y="194">PE</text>
<text x="147.6" y="196.6">100n</text>
<text x="174.3" y="196.8">2200u</text>
<text x="235" y="195.3">4k7</text>
<text x="235" y="192.5">R28</text>
<text x="273.8" y="197.1">1N4744A</text>
<text x="288.3" y="196.6">R37</text>
<text x="309.2" y="196.3">R40</text>
<text x="319.4" y="197.8">C19</text>
<text x="98.3" y="199.1">N</text>
<text x="147.6" y="199.1">C22</text>
<text x="160.6" y="201.4">R21</text>
<text x="174.3" y="199.1">C11</text>
<text x="184.7" y="201.6">GND</text>
<text x="236.2" y="200.4">R29</text>
<text x="236.2" y="202.9">5k</text>
<text x="250.2" y="202.7" transform="rotate(-90 250.2 202.7)">C</text>
<text x="276.8" y="199.1">D9</text>
<text x="288.3" y="199.1">1r</text>
<text x="310.1" y="198.8">2r</text>
<text x="318.8" y="200.1">680u</text>
<text x="161.5" y="204.2">2r</text>
<text x="243.1" y="205.7">B</text>
<text x="252.7" y="205.4">Qbias1</text>
<text x="252.7" y="208">MJE340</text>
<text x="276.2" y="209.3">D10</text>
<text x="288.3" y="209.3">1r</text>
<text x="288.3" y="206.7">R38</text>
<text x="306.1" y="208">R39</text>
<text x="61.7" y="214.6">TR1</text>
<text x="184.9" y="211.8">VEE</text>
<text x="235" y="210.5">R30</text>
<text x="235" y="213.1">1k</text>
<text x="250.2" y="210.2" transform="rotate(-90 250.2 210.2)">E</text>
<text x="273.8" y="211.3">1N4744A</text>
<text x="306.1" y="210.5">10r</text>
<text x="331" y="214.3">4k7</text>
<text x="331" y="211.8">R41</text>
<text x="57" y="217.1">OEP A262A2E</text>
<text x="259.5" y="219.4">1N4744A</text>
<text x="265.5" y="217.4">D8</text>
<text x="285.7" y="220.4" transform="rotate(-90 285.7 220.4)">S</text>
<text x="307.3" y="219.4">100n</text>
<text x="307.3" y="216.9">C18</text>
<text x="20.4" y="227">Input</text>
<text x="23" y="224.5">J8</text>
<text x="278.7" y="223.5">G</text>
<text x="289.6" y="223.2">Q-Pch1</text>
<text x="289.6" y="225.8">IRFP9240</text>
<text x="170.8" y="230.8">R24</text>
<text x="171.5" y="233.4">1k</text>
<text x="188.6" y="229.6">C13</text>
<text x="188.6" y="232.1">3u3</text>
<text x="212" y="232.1">C14</text>
<text x="232.4" y="233.1" transform="rotate(-90 232.4 233.1)">C</text>
<text x="258" y="228.3">470r</text>
<text x="258.4" y="230.8">R36</text>
<text x="285.7" y="228.1" transform="rotate(-90 285.7 228.1)">D</text>
<text x="326.9" y="232.1">GND</text>
<text x="210.9" y="234.7">100p</text>
<text x="225.3" y="236.2">B</text>
<text x="235" y="235.9">Qvas1</text>
<text x="235" y="238.5">MJE340</text>
<text x="42.3" y="245.8">GND-1</text>
<text x="173.9" y="243.5">C12</text>
<text x="222.3" y="242.3">D6</text>
<text x="222.3" y="244.8">1N4148</text>
<text x="232.4" y="240.7" transform="rotate(-90 232.4 240.7)">E</text>
<text x="65" y="249.9">10r</text>
<text x="157.4" y="246.1">R23</text>
<text x="157.6" y="248.6">47k</text>
<text x="172.8" y="246.1">330p</text>
<text x="192.9" y="246.1">R25</text>
<text x="193.2" y="248.6">47k</text>
<text x="207" y="246.1">R26</text>
<text x="207" y="248.6">330k</text>
<text x="43.7" y="256.2">SW3</text>
<text x="65" y="252.4">R42</text>
<text x="74.2" y="253.7">GND</text>
<text x="226" y="252.4">R31</text>
<text x="227.4" y="255">1k</text>
<text x="226" y="262.6">R32</text>
<text x="179.6" y="265.1">GND</text>
<text x="226.2" y="265.1">18k</text>
<text x="243.6" y="267.4">220u</text>
<text x="243.6" y="265.1">C17</text>
<text x="284" y="276.6">VEE</text>
</g>
<g font-size="1.3" fill="#840084">
<text x="132" y="30.9">Film/250V</text>
<text x="114.5" y="43.4">0.5W</text>
<text x="145" y="43.4">0.5W</text>
<text x="125.8" y="58.4">Ceramic/1kV</text>
<text x="148.3" y="64.7">2W</text>
<text x="328.4" y="71.1">0-4-8-16 Ω WHITE-RED-GRAY-GREEN</text>
<text x="332.5" y="73.4">0-4-8 Ω BLUE-BROWN-BLACK</text>
<text x="336.4" y="75.6">100W RMS, 40Hz–20kHz</text>
<text x="336.8" y="77.9">Tector.it custom toroid</text>
<text x="222.3" y="78.7">100V</text>
<text x="191.8" y="84.8">50W</text>
<text x="212" y="84.5">100W</text>
<text x="191.8" y="95">50W</text>
<text x="209.6" y="96.2">5W</text>
<text x="234.5" y="100">1W</text>
<text x="210.8" y="105.1">Film/250V</text>
<text x="365.6" y="105.6">5W</text>
<text x="88.8" y="109.9">Film/100V</text>
<text x="111.5" y="112.7">Ceramic</text>
<text x="115.8" y="110.2">1kV</text>
<text x="356.3" y="108.2">OT no load protection</text>
<text x="73.4" y="131.8">Ceramic</text>
<text x="76.3" y="134.3">100V</text>
<text x="128.7" y="140.7">0.5W</text>
<text x="147.1" y="146">100V</text>
<text x="228.5" y="147.8">Film/250V</text>
<text x="130.5" y="150.8">1W</text>
<text x="211" y="160.2">0.5W</text>
<text x="241.5" y="160.2">0.5W</text>
<text x="222.3" y="175.2">Ceramic/1kV</text>
<text x="116.4" y="182.3">±56V / 600W</text>
<text x="244.8" y="181.6">2W</text>
<text x="147.6" y="191.7">Film/100V</text>
<text x="159.9" y="186.6">100W</text>
<text x="174.3" y="191.2">100V</text>
<text x="318.8" y="195.5">100V</text>
<text x="147.6" y="201.9">Film/100V</text>
<text x="174.3" y="201.4">100V</text>
<text x="288.3" y="201.6">50W</text>
<text x="308.5" y="201.4">100W</text>
<text x="31.9" y="205.4">Secondary polarity is flipped in order to keep</text>
<text x="33.9" y="208.2">the signal in phase (each amp is inverting)</text>
<text x="84.9" y="204.4">With on/off switch</text>
<text x="88" y="207.2">and 3A fuse</text>
<text x="159.9" y="207">100W</text>
<text x="40.5" y="211">1:4 configuration (1:2 for each amp)</text>
<text x="288.3" y="211.8">50W</text>
<text x="306.1" y="213.1">5W</text>
<text x="307.3" y="222">Film/250V</text>
<text x="331" y="216.9">1W</text>
<text x="185.3" y="226.8">Film/100V</text>
<text x="212.4" y="227">1kV</text>
<text x="208" y="229.6">Ceramic</text>
<text x="169.9" y="248.6">Ceramic</text>
<text x="172.9" y="251.2">100V</text>
<text x="225.2" y="257.5">0.5W</text>
<text x="243.6" y="262.8">100V</text>
<text x="227" y="267.7">1W</text>
</g>
<g font-size="1.3" fill="#a90000">
<text x="123.1" y="39.3">1</text>
<text x="129.5" y="39.3">3</text>
<text x="127" y="43.3" transform="rotate(-90 127 43.3)">2</text>
<text x="377.8" y="83.8">S</text>
<text x="377.9" y="81.3">T</text>
<text x="377.9" y="88.9">T</text>
<text x="377.8" y="91.4">S</text>
<text x="377.8" y="99">S</text>
<text x="377.9" y="96.5">T</text>
<text x="219.6" y="156.2">1</text>
<text x="223.5" y="160.1" transform="rotate(-90 223.5 160.1)">2</text>
<text x="226" y="156.2">3</text>
<text x="100.9" y="187.9">1</text>
<text x="118.2" y="190.5">1</text>
<text x="126.8" y="190.5">4</text>
<text x="100.9" y="193">3</text>
<text x="118.2" y="193">2</text>
<text x="118.2" y="195.6">3</text>
<text x="126.8" y="193">5</text>
<text x="126.8" y="195.6">6</text>
<text x="100.9" y="198.1">2</text>
<text x="123.2" y="200.1" transform="rotate(-90 123.2 200.1)">SH</text>
<text x="35.6" y="218.4">TN</text>
<text x="36.2" y="221">T</text>
<text x="58.4" y="221">A3</text>
<text x="66" y="221">B2</text>
<text x="35.4" y="223.5">RN</text>
<text x="36.1" y="226">R</text>
<text x="58.4" y="226">A1</text>
<text x="66" y="226">B4</text>
<text x="35.5" y="228.6">SN</text>
<text x="36.1" y="231.1">S</text>
<text x="58.4" y="231.1">A4</text>
<text x="66" y="231.1">B1</text>
<text x="58.4" y="236.2">A2</text>
<text x="66" y="236.2">B3</text>
<text x="63.5" y="243.3" transform="rotate(-90 63.5 243.3)">Screen</text>
<text x="41.2" y="250.2">2</text>
<text x="48.8" y="247.6">3</text>
<text x="48.8" y="252.7">1</text>
</g>
<g font-size="1.3" fill="#0000c2">
<text x="167.4" y="87.1">Zeners are 15V/1W</text>
<text x="247.4" y="115.5">C1 and C19, their values and polarity rely on:</text>
<text x="247.4" y="119.6">- It’s a bridge pair (so that they are kind of unpolarized in the pair)</text>
<text x="247.4" y="121.6">- Emitter and output resistor values</text>
<text x="247.4" y="123.7">- 4 ohms load seen from the output transformer</text>
<text x="247.4" y="127.8">To set the cut-off frequency to around 45Hz to match</text>
<text x="247.4" y="129.8">the output transformer bottom frequency.</text>
<text x="263.9" y="203.9">Zeners are 15V/1W</text>
</g>
<g font-size="1.3" fill="#0f0f0f">
<text x="115.6" y="190.4">L</text>
<text x="129.5" y="190.4">+56V</text>
<text x="112.8" y="192.9">GND</text>
<text x="115.3" y="195.5">N</text>
<text x="129.5" y="192.9">Common</text>
<text x="129.5" y="195.5">-56V</text>
<text x="51.8" y="250.8">Floating</text>
<text x="51.8" y="247.5">Grounded</text>
<text x="51.8" y="254.1">R-Lifted</text>
</g>
</svg>
